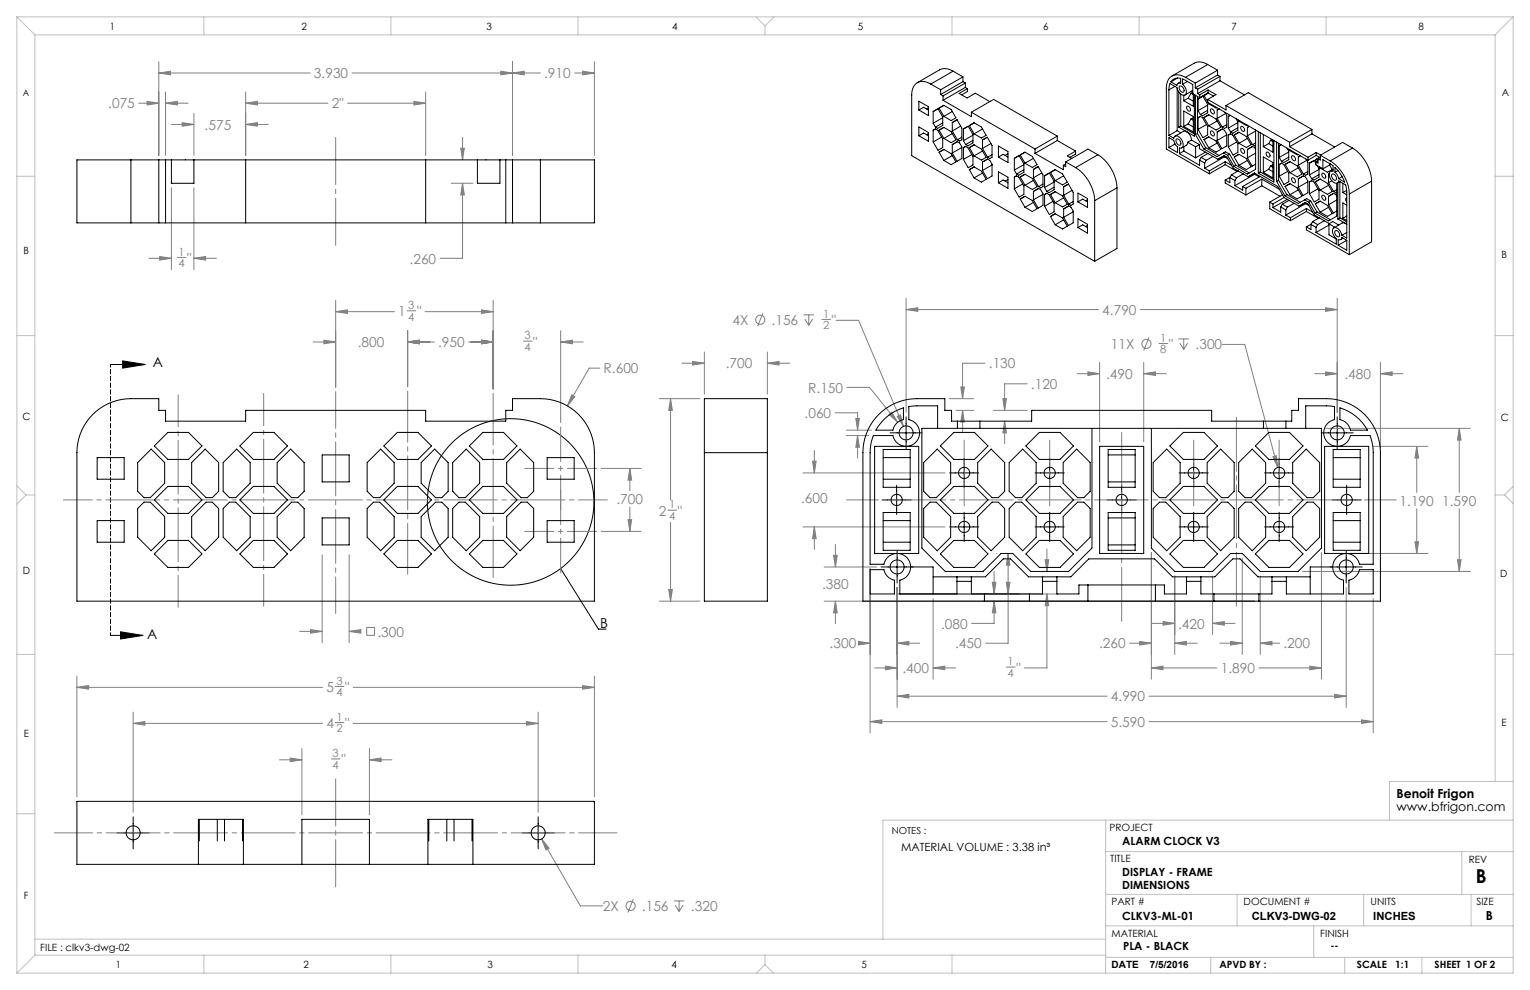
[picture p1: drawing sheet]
<svg xmlns="http://www.w3.org/2000/svg" width="432mm" height="279mm" viewBox="0 0 432 279" stroke-linecap="round" stroke-linejoin="round" font-family="sans-serif">
<g fill="none" stroke="#808080" stroke-width=".28">
<path d="M44.8 17.4v26.4M144.6 17.4v26.4M167.8 17.4v26.4M39.1 29.1h5.7M41.5 28.6l3.3 .5-3.3 .5zM44.8 20.6l3.3-.5v1zM44.8 20.6h42.7M46.7 29.1l3.3-.5v1zM46.7 29.1h6.4M46.7 25.9v17.9M48.4 35.1h6.3M51.4 34.6l3.3 .5-3.3 .5z"/>
<path d="M54.7 31.9v11.9M69.3 29.1l3.3-.5v1zM69.3 35.1l3.3-.5v1zM69.3 25.9v17.9M69.3 29.1h23.3M69.3 35.1h6.4M98.1 29.1h22M99.4 20.6h53.1M116.8 28.6l3.3 .5-3.3 .5zM120.1 25.9v17.9M130.5 38.8v6.3M141.3 20.1l3.3 .5-3.3 .5z"/>
<path d="M144.6 20.6l3.3-.5v1zM162.2 20.6h5.6M164.5 20.1l3.3 .5-3.3 .5zM48.4 53v23.1M54.7 53v23.1M127.4 51.7h6.1M130 41.8h1l-.5 3.3zM130.5 51.7l.5 3.3h-1zM130.5 51.7v21.2h-6.3M42 72.9h6.4M45.1 72.4l3.3 .5-3.3 .5zM50 72.7h2.5"/>
<path d="M54.7 72.9l3.3-.5v1zM54.7 72.9h6.4M88.4 96.5h6.3M91.4 96l3.3 .5-3.3 .5zM94.7 88l3.3-.5v1zM94.7 84.8v24.5M94.7 88h16.6M114.9 87.7h2.5M115.1 96.5l3.3-.5v1zM115.1 96.5h7.5M115.1 93.3v15.8M120 88h19.2"/>
<path d="M132.2 96.5h7M135.9 87.5l3.3 .5-3.3 .5zM135.9 96l3.3 .5-3.3 .5zM139.2 84.8v25M147.7 96.3h2.5M158.2 96.5l3.3-.5v1zM158.2 93.3v25.9M158.2 96.5h6.4M198.8 99.3v11.9M215.3 88.4l-1.5 3.7M216.6 99.3v11.9M226.8 88.9h2.9"/>
<path d="M227.1 90l1.2 1.8M228.3 88.9v2.9M229.4 90l-1.1 1.8M231.9 90.2h2.5M236 90.4h6.3l12.7 29.9M255.7 87.4l3.3-.5v1zM255.7 84.2v32.2M255.7 87.4h54.3M321.8 87.4h55.6M324.3 95.2l-1.5 3.7M327.1 97h2.5M332.6 95.7h2.9"/>
<path d="M333 96.8l1.1 1.8M334.1 95.7v2.9M335.2 96.8l-1.1 1.8M344.9 97.2h6.4l9.3 34.7M374.1 86.9l3.3 .5-3.3 .5zM377.4 84.2v32.2M161.3 111.4l.9 .5-2.1 2.7zM169.3 103.9h-3l-6.2 10.7M186.1 112.5h11.4M189.2 112.5l.6 3.3h-1.1zM189.2 112.5v28.5M192.4 102.5h6.4"/>
<path d="M195.5 102l3.3 .5-3.3 .5zM216.6 102.5l3.3-.5v1zM216.6 102.5h6.3M235.7 116.5h6.3v4.9M239 109.3h6.4l7.9 9.9M241.5 118.1h1l-.5 3.3zM250.9 116.9l.8-.6 1.6 2.9zM253.2 117.5l.9-.4 .9 3.2zM267.9 112.5h6.9M269.8 115.8h5M271.2 109.2h1l-.5 3.3zM271.7 115.8l.5 3.3h-1z"/>
<path d="M271.7 115.8v6.4M278 102.5h-6.3v10M280.4 115.8h9.5M283 112.5h1l-.5 3.3zM283.5 118.9l.5 3.3h-1zM283.5 118.9v6.3M289.9 108.3h-6.4v7.5M304 105.5h6.3M307 104.9l3.3 .6-3.3 .5zM310.3 102.3v22.4M322.8 105.5l3.3-.6v1.1zM322.8 102.3v22.4"/>
<path d="M322.8 105.5h6.3M371 105.5h6.4M374.1 104.9l3.3 .6-3.3 .5zM389.6 105.5l3.3-.6v1.1zM389.6 105.5h6.3M389.6 102.3v24.2M169.7 132.2h11.2M177.8 132.2l.5 3.3h-1.1zM177.8 132.2v6.3M226.7 133.5h40M229.3 130.2h1l-.5 3.3zM229.8 127.1v6.4"/>
<path d="M238.9 121.4h7M238.9 122.9h6.3M242 122.9l.5 3.3h-1zM242 122.9v6.4M359.3 128.9l.9-.3 .4 3.3zM374.2 120.9h40.8M387.6 126h15.4M399.8 126l.5 3.3h-1zM399.8 126v13M411.8 120.9l.5 3.3h-1zM411.8 120.9v18.1M90.9 156.6v24.8"/>
<path d="M98.5 156.6v24.8M169.7 150h11.2M177.2 146.7h1.1l-.5 3.3zM177.8 143.1v6.9M188.5 144h2.4M189.2 147.4v22.3M226.7 148.7h40M229.8 148.7l.5 3.3h-1zM229.8 148.7v6.4M235.3 156.7h1l-.5 3.3zM235.8 153.7v6.3M281.3 156.2h.1"/>
<path d="M284.5 156.2l.5 3.3h-1zM284.5 156.2v25.3h-6.3M295 158h1l-.5 3.3zM295.5 154.9v6.4M324.9 155.9v35.8M350.6 157.5v27.2M372.9 155.9v35.8M381.2 156.2h21.8M399.3 152.9h1l-.5 3.3zM399.8 143.6v12.6M411.3 158h1l-.5 3.3zM411.8 143.6v17.7"/>
<path d="M84.6 178.2h6.3M87.6 177.7l3.3 .5-3.3 .5zM98.5 178.2l3.3-.5v1zM98.5 178.2h2.8M103.5 177.1h2.2v2.2h-2.2zM186.1 169.7h11.4M188.7 166.4h1.1l-.6 3.3zM232.6 169.7h121.4M232.6 160h14.8M235.8 169.7l.5 3.3h-1zM235.8 169.7v6.3M245.6 160.5v46.3"/>
<path d="M253.2 165.8v33.9M253.7 167.6h44.9M263.3 168.9v22.8M280.1 164.3h1l-.5 3.3zM280.6 169.7l.5 3.3h-1zM280.6 169.7v6.2h-6.4M280.6 161.3v6.3M284 164.3h1l-.5 3.3zM295.5 167.6l.5 3.3h-1zM295.5 167.6v20.9h-6.4M325.2 175.9h6.3M328.2 175.4l3.3 .5-3.3 .5z"/>
<path d="M331.5 162.6v22.1M342.2 175.9l3.3-.5v1zM342.2 162.6v16.5M342.2 175.9h6.4M355.7 162.6v22.1M367.6 161.3h47.4M379.9 165.8v33.9M387.6 168.9v37.9M21.7 194l3.3-.5v1zM21.7 190.8v34.1M21.7 194h69.3M94.6 193.7h2.5"/>
<path d="M99.7 194h68.1M164.5 193.5l3.3 .5-3.3 .5zM167.8 190.8v34.1M242.3 181l3.3 .5-3.3 .5zM242.7 181.5h2.9M246.8 188.5h6.4M249.9 188l3.3 .5-3.3 .5zM253.2 196.5l3.3-.5v1zM253.2 181.5l3.3-.5v1zM253.2 181.5h6.3M253.2 196.5h59.3M263.3 188.5l3.3-.5v1z"/>
<path d="M263.3 188.5h6.4M284 188.3h2.5M318.8 181.5h6.1M321.6 181l3.3 .5-3.3 .5zM324.3 196.5h55.6M324.9 188.5l3.3-.5v1zM324.9 188.5h18.6M331.5 181.5l3.3-.5v1zM331.5 181.5h6.4M344.2 181.5h6.4M347.3 181l3.3 .5-3.3 .5zM355.3 188.5h17.6"/>
<path d="M355.7 181.5l3.3-.5v1zM355.7 181.5h5.5M369.6 188l3.3 .5-3.3 .5zM376.6 196l3.3 .5-3.3 .5zM37.6 204.2l3.3-.5v1zM37.6 201v28.3M37.6 204.2h53.4M78.9 214.4h6.3M81.9 213.9l3.3 .5-3.3 .5zM85.2 211.3v18.7M93.5 214.2h2.5M94.6 203.9h2.5"/>
<path d="M99.7 204.2h52.2M104.3 214.4l3.3-.5v1zM104.3 211.3v18.7M104.3 214.4h6.3M148.6 203.7l3.3 .5-3.3 .5zM151.9 201v28.3M245.6 203.7l3.3-.5v1zM245.6 203.7h66.9M324.3 203.7h63.3M384.3 203.2l3.3 .5-3.3 .5zM152.9 236.8l2.1 2.6-.9 .5zM152.9 236.8l10.9 18.9h6.3"/>
<path d="M178.7 253.8l-1.5 3.7M190.2 254.3h2.9M190.5 255.5l1.2 1.7M191.7 254.3v2.9M192.8 255.5l-1.1 1.7"/>
<circle cx="214.6" cy="90.2" r="1.29"/>
<circle cx="323.5" cy="97" r="1.29"/>
<circle cx="178" cy="255.7" r="1.29"/>
</g>
<g fill="none" stroke="#000" stroke-width=".28">
<path d="M31.2 102.9h9.8M34.6 101.9l6.4 1-6.4 1zM255.7 117.6v9.1M377.4 117.6v9.1M251.2 122.2h9.1M253.1 137v8.2M268 133.5h8.2M272.1 129.3v8.3M292.1 133.5h8.3M296.2 129.3v8.3M316.6 137v8.2M332.8 133.5h8.2"/>
<path d="M336.9 129.3v8.3M356.9 133.5h8.2M361 129.3v8.3M372.9 122.2h9M380.1 137v8.2M248.9 141.1h8.3M253.2 155.5v9M268 148.7h8.2M272.1 144.6v8.2M292.1 148.7h8.3M296.2 144.6v8.2M312.4 141.1h8.3"/>
<path d="M332.8 148.7h8.2M336.9 144.6v8.2M356.9 148.7h8.2M361 144.6v8.2M375.9 141.1h8.3M379.9 155.5v9M31.2 179.3h9.2M34 178.3l6.4 1-6.4 1zM158.2 160.5l10.7 17.1h2.2M248.7 160h9M375.4 160h9.1M33.1 235.1h9"/>
<path d="M37.6 230.5v9.1M147.4 235.1h9M151.9 230.5v9.1"/>
<circle cx="144.1" cy="141.7" r="23.5"/>
</g>
<path d="M31.2 102.9v76.4" fill="none" stroke="#000" stroke-width=".28" stroke-dasharray="1.3 .6" stroke-dashoffset=".5"/>
<path d="M94.7 173.2v-62.7" fill="none" stroke="#808080" stroke-width=".28" stroke-dasharray="15.2 1.3 1.3 1.3" stroke-dashoffset="4.9"/>
<path d="M17.9 141.1h153.5" fill="none" stroke="#808080" stroke-width=".28" stroke-dasharray="15.2 1.3 1.3 1.3" stroke-dashoffset="7.1"/>
<path d="M139.2 163v-52" fill="none" stroke="#808080" stroke-width=".28" stroke-dasharray="15.2 1.3 1.3 1.3" stroke-dashoffset=".7"/>
<path d="M115.1 110.4v51.7" fill="none" stroke="#808080" stroke-width=".28" stroke-dasharray="15.2 1.3 1.3 1.3" stroke-dashoffset=".8"/>
<path d="M74.4 111v60.1" fill="none" stroke="#808080" stroke-width=".28" stroke-dasharray="15.2 1.3 1.3 1.3" stroke-dashoffset="6.1"/>
<path d="M50.3 171.4v-60" fill="none" stroke="#808080" stroke-width=".28" stroke-dasharray="15.2 1.3 1.3 1.3" stroke-dashoffset="6.2"/>
<path d="M158.2 138.3v23.4M158.2 143.9v-23.4" fill="none" stroke="#808080" stroke-width=".28" stroke-dasharray="15.2 1.3 1.3 1.3" stroke-dashoffset="5.5"/>
<path d="M168.4 132.2h-20.3M168.4 150h-20.3" fill="none" stroke="#808080" stroke-width=".28" stroke-dasharray="15.2 1.3 1.3 1.3" stroke-dashoffset="7"/>
<path d="M94.7 69.2v-30.4M94.7 219.8v30.5" fill="none" stroke="#808080" stroke-width=".28" stroke-dasharray="15.2 1.3 1.3 1.3" stroke-dashoffset="1.9"/>
<path d="M15.4 235.1h158.7" fill="none" stroke="#808080" stroke-width=".28" stroke-dasharray="15.2 1.3 1.3 1.3" stroke-dashoffset="4.4"/>
<path d="M348.9 117.2v54.5M316.6 121.4v54.6" fill="none" stroke="#808080" stroke-width=".28" stroke-dasharray="15.2 1.3 1.3 1.3" stroke-dashoffset="-.6"/>
<path d="M238.9 141.1h155.1" fill="none" stroke="#808080" stroke-width=".28" stroke-dasharray="15.2 1.3 1.3 1.3" stroke-dashoffset="6.3"/>
<path d="M336.9 124.2v18.5M361 124.2v18.5M272.1 142.7v-18.5M296.2 142.7v-18.5" fill="none" stroke="#808080" stroke-width=".28" stroke-dasharray="15.2 1.3 1.3 1.3" stroke-dashoffset="7.9"/>
<g fill="none" stroke="#c0c0c0" stroke-width=".28">
<path d="M4.8 4.8l5 5M4.8 4.8h422.2M4.8 4.8v269.8M9.8 9.8h412.2M9.8 9.8v259.8M57.5 4.8v5M110.3 4.8v5M163.1 4.8v5M213.4 4.8l2.5 2.5M215.9 7.3v2.5M218.4 4.8l-2.5 2.5M268.7 4.8v5"/>
<path d="M321.5 4.8v5M374.3 4.8v5M422 9.8v210.7M427 4.8l-5 5M427 4.8v269.8h-422.2M4.8 49.7h5M422 49.7h5M4.8 94.7h5M422 94.7h5M4.8 137.1l2.5 2.6M7.3 139.7l-2.5 2.6M7.3 139.7h2.5"/>
<path d="M422 139.7h2.6M424.6 139.7l2.4 2.4M427 137.3l-2.4 2.4M4.8 184.7h5M422 184.7h5M4.8 229.7h5M312 231.5v43.1M427 231.5h-177.8v33.6M427 220.5h-34.8v11M312 240.3h115M312 252.4h115M349.1 252.4v8.9"/>
<path d="M384.9 252.4v8.9M412.6 240.3v12.1M415.2 252.4v8.9M9.8 265.1h302.2M9.8 269.6l-5 5M9.8 269.6h302.2M57.5 269.6v5M110.3 269.6v5M163.1 269.6v5M215.9 272.2l-2.4 2.4M215.9 272.2l2.4 2.4M215.9 269.6v2.6"/>
<path d="M268.7 269.6v5M312 270.2h115M312 261.3h115M341.7 270.2v4.4M370.8 261.3v8.9M379.5 270.2v4.4M401.3 270.2v4.4"/>
</g>
<path d="M34.6 101.9l6.4 1-6.4 1zM34 178.3l6.4 1-6.4 1z" fill="#000"/>
<path d="M161.3 111.4l-1.2 3.2 2.1-2.7zM94.7 88l3.3-.5v1zM135.9 87.5l3.3 .5-3.3 .5zM158.2 96.5l3.3-.5v1zM135.9 96l3.3 .5-3.3 .5zM98.5 178.2l3.3-.5v1zM87.6 177.7l3.3 .5-3.3 .5zM115.1 96.5l3.3-.5v1zM135.9 96l3.3 .5-3.3 .5zM115.1 96.5l3.3-.5v1zM91.4 96l3.3 .5-3.3 .5zM177.8 132.2l.5 3.3h-1.1zM177.2 146.7h1.1l-.5 3.3zM195.5 102l3.3 .5-3.3 .5zM216.6 102.5l3.3-.5v1zM189.2 112.5l.6 3.3h-1.1zM188.7 166.4h1.1l-.6 3.3zM69.3 29.1l3.3-.5v1zM116.8 28.6l3.3 .5-3.3 .5zM44.8 20.6l3.3-.5v1zM141.3 20.1l3.3 .5-3.3 .5zM46.7 29.1l3.3-.5v1zM41.5 28.6l3.3 .5-3.3 .5zM54.7 72.9l3.3-.5v1zM45.1 72.4l3.3 .5-3.3 .5zM130 41.8h1l-.5 3.3zM130.5 51.7l.5 3.3h-1zM69.3 35.1l3.3-.5v1zM51.4 34.6l3.3 .5-3.3 .5zM144.6 20.6l3.3-.5v1zM164.5 20.1l3.3 .5-3.3 .5zM21.7 194l3.3-.5v1zM164.5 193.5l3.3 .5-3.3 .5zM104.3 214.4l3.3-.5v1zM81.9 213.9l3.3 .5-3.3 .5zM37.6 204.2l3.3-.5v1zM148.6 203.7l3.3 .5-3.3 .5zM152.9 236.8l1.2 3.1 .9-.5zM324.9 188.5l3.3-.5v1zM369.6 188l3.3 .5-3.3 .5zM374.1 86.9l3.3 .5-3.3 .5zM255.7 87.4l3.3-.5v1zM235.3 156.7h1l-.5 3.3zM235.8 169.7l.5 3.3h-1zM253.2 117.5l1.8 2.8-.9-3.2zM331.5 181.5l3.3-.5v1zM321.6 181l3.3 .5-3.3 .5zM328.2 175.4l3.3 .5-3.3 .5zM342.2 175.9l3.3-.5v1zM399.8 126l.5 3.3h-1zM399.3 152.9h1l-.5 3.3zM253.2 196.5l3.3-.5v1zM376.6 196l3.3 .5-3.3 .5zM411.8 120.9l.5 3.3h-1zM411.3 158h1l-.5 3.3zM355.7 181.5l3.3-.5v1zM347.3 181l3.3 .5-3.3 .5zM284.5 156.2l.5 3.3h-1zM284 164.3h1l-.5 3.3zM295 158h1l-.5 3.3zM295.5 167.6l.5 3.3h-1zM359.3 128.9l1.3 3-.4-3.3zM322.8 105.5l3.3-.6v1.1zM307 104.9l3.3 .6-3.3 .5zM253.2 181.5l3.3-.5v1zM242.3 181l3.3 .5-3.3 .5zM389.6 105.5l3.3-.6v1.1zM374.1 104.9l3.3 .6-3.3 .5zM280.1 164.3h1l-.5 3.3zM280.6 169.7l.5 3.3h-1zM263.3 188.5l3.3-.5v1zM249.9 188l3.3 .5-3.3 .5zM229.3 130.2h1l-.5 3.3zM229.8 148.7l.5 3.3h-1zM245.6 203.7l3.3-.5v1zM384.3 203.2l3.3 .5-3.3 .5zM250.9 116.9l2.4 2.3-1.6-2.9zM241.5 118.1h1l-.5 3.3zM242 122.9l.5 3.3h-1zM271.2 109.2h1l-.5 3.3zM271.7 115.8l.5 3.3h-1zM283.5 118.9l.5 3.3h-1zM283 112.5h1l-.5 3.3z" fill="#808080"/>
<g fill="none" stroke="#000" stroke-width=".28">
<path d="M340.8 18.2a3.9 3.9 0 0 0-3.8-.4l-6.3 3.7M340.8 18.2l2.8 1.6M340.8 18.2l-6.2 3.6M343.6 19.8l-6.3 3.6M343.6 19.8v1.4M259.3 28.6l2.7 1.5v2.5l-2.7-1.5zM259.3 35.8l2.7 1.6v2.5l-2.7-1.6zM259.3 31.1l1.4-.8 1.3 .8M259.3 38.3l1.4-.8 1.3 .8M262 30.4l-.5 .3M262 37.7l-.5 .3M262.7 23.7a3.3 3.3 0 0 0-3.8-.4 3.3 3.3 0 0 0-1.6 3.5v17.1l51.6 29.8"/>
<path d="M262.7 23.7l2.8 1.6M263.4 36.8l.6-.4 .6 .4 1.5 2.5v2.3l-1.4 .8-1.3-2.3zM263.4 34.8v-3.3l1.3-.8 1.4 2.3v2.4l-1.5 .8-.6-.3M263.4 34.8l.6 1.1M265 30.5l1.4-.8 2 1.2 1.4 2.4-1.4 .7-2-1.2zM265 36.7l1.4-.7 2 1.1 1.4 2.4-1.4 .8-2-1.2zM265.5 25.3v1.4M265.5 26.7l.6 .4M265.7 38.7l-2.3 1.4M266.1 33.2l-2.7 1.6M266.1 34.7l-2.1 1.2M266.1 28.3l8 4.6v-1.2"/>
<path d="M266.1 27.1v1.2M268.8 37v-2.4l1.3-.8 1.3 2.3v3.3l-.6 .4-.6-.3M268.8 37l1.4 2.5M268.8 31.5l-2.4 1.3M268.8 37.7l-2.4 1.4M269 20.1a3.9 3.9 0 0 0-3.8-.4l-6.3 3.6M269 20.1l2.8 1.6M269 20.1l-6.3 3.6M271.1 35.6l-2.3 1.4M271.4 38.7l-1.2 .8M271.8 21.7l-6.3 3.6M271.8 21.7v1.3"/>
<path d="M271.8 23l-6.3 3.7M271.8 23l.6 .4M271.9 39.7v-3.3l1.3-.8 1.4 2.4v2.3l-1.4 .9-.7-.4M271.9 39.7l.6 1.1M272.4 24.7l.6 .3M272.4 24.7l-6.3 3.6M272.4 23.4l-6.3 3.7M272.4 23.4v1.3M273 25l-2.3 1.4 2.2 1.3 2.4-1.4 4.1 2.4M273 25v.8l-1.6 1M273.6 35.4l1.3-.7 2.1 1.1 1.3 2.4-1.3 .8-2.1-1.2zM274.1 31.7l18 10.3"/>
<path d="M274.1 31.7l6.3-3.7 18 10.4M274.6 38.2l-2.7 1.5M274.6 39.6l-2.1 1.2M277.3 36.4l-2.4 1.4M298.4 39.7l-6.3 3.6M298.4 39.7l5.2 2.9M298.4 38.4l-6.3 3.6M298.4 38.4v1.3M329.9 38.2l1.4 .8a.95 .95 0 0 1 .8-.7 .95 .95 0 0 1 .9 .6 1.98 1.98 0 0 1 .5 2.9h-.6v1.6M329.9 38.8l1.4 .8 .3 1 .7 .9v1.5l-2.4-1.4zM329.9 25.4v12.8M330.7 22.8l1.3-.7h1.2v1.4a.74 .74 0 0 0-1 .6l-1.7-1z"/>
<path d="M331.6 24.4l-1.7 1M331.6 38.4l2.4-1.3a2.25 2.25 0 0 1 2.3 2.4M332.1 39.2a1.07 1.07 0 0 1 1 .6 1.07 1.07 0 0 1-.1 1.2 1.21 1.21 0 0 1-.9-1.8zM332.2 36.9l-2.3 1.3M332.2 36.9l1.1 .6M332.2 25v11.9M332.3 22l-1.8 1.1M332.7 25.9v10M333 24.3a1.07 1.07 0 0 1 1 .6 1.07 1.07 0 0 1-.1 1.2 1.21 1.21 0 0 1-.9-1.8zM333.2 23.1l-.7 .4M333.2 35.6l3.9 2.2M333.2 26.5v9.1"/>
<path d="M333.2 35.6l-.5 .3M333.7 23.8v-1.5l2.9 1.6v2.5l2 1.2M333.7 23.8a2.28 2.28 0 0 1 .8 3 2.01 2.01 0 0 1-2.3-2.1l-2-1.1-.3 1.8M334.1 31.3l2.7 1.6v4.3l-2.7-1.5zM334.1 26.9v1.5M334.6 21.8a3.3 3.3 0 0 0-3.9-.3 3.3 3.3 0 0 0-1.5 3.4v17.2l12.1 7M334.6 21.8l2.7 1.6M334.9 30.1a.8 .8 0 0 1 .9 .3 .8 .8 0 0 1-.1 1 1.03 1.03 0 0 1-.8-1.3zM335.1 23l-1.4 .8M335.3 35l-1.2 .7M335.3 27.7l-1.2 .7M335.3 27.7l1.5 .9"/>
<path d="M335.3 35l1.5 .8M336.1 26.3l-.8 1.4M336.1 26.3l.7 .4M336.1 33.6l-.8 1.4M336.1 33.6l.7 .4M336.3 39.5l2.2 1.3M336.3 39.5l-1.1 .6M336.4 25.7l.2 .1M336.6 25.5l-2.2 1.3M336.6 26l-.5 .3M336.8 26.5v3.5l-2.7-1.6M336.8 33.2l-.7 .4"/>
<path d="M337.1 26.7v11.7l-4.4-2.5M337.3 24.8l.7 .4M337.3 23.4v1.4M337.4 26.9v11.1M337.4 38l2.3 4M337.9 37.7l2.4 4M337.9 27.2v10.5M337.9 37.7l-.5 .3M338 26.4l.6 .4M338 25.2v1.2M338.1 31.2v-3.3l1.4-.8 1.3 2.4v2.4l-1.4 .8-.6-.4M338.1 33.2l.7-.4 .6 .4 1.4 2.5v2.4l-1.3 .8-1.4-2.4z"/>
<path d="M338.1 31.2l.7 1.1M338.6 26.8v.8M339.8 33.2l1.3-.8 2.1 1.2 1.3 2.3-1.3 .8-2.1-1.2zM339.8 39.4l1.3-.8 2.1 1.2 1.3 2.3-1.3 .8-2.1-1.2zM340.5 35.1l-2.4 1.4M340.8 29.7l-2.7 1.5M340.8 31.1l-2 1.2M340.8 28.1v.8l28.3 16.3M340.8 28.1l5.2 2.9v-1.2M340.9 25.4l-2.3 1.4M340.9 25.4l2.3 1.3-2.4 1.4M340.9 26.2l1.6 .9"/>
<path d="M340.9 25.4v.8M340.9 26.2l-2.3 1.4M340.9 28.9l.2 .4M341 26.3l-1.2 .7 1 1.8M341.1 29.3l2.1 1.2 .2-.1M341.3 29.2l-.2 .1M341.7 37.1a.8 .8 0 0 1 .9 .3 .8 .8 0 0 1-.2 1 1.03 1.03 0 0 1-.7-1.3zM341.7 30.8a.8 .8 0 0 1 .9 .4 .8 .8 0 0 1-.2 1 1.03 1.03 0 0 1-.7-1.4zM343.5 37.3l1.5-.9 .6 .4 .6 1.1v3.3l-1.3 .8-1.4-2.4zM343.5 33.4l1.5 2.5M343.5 34.1l-2.4 1.4M343.6 21.2l.7 .4"/>
<path d="M343.6 21.2l-6.3 3.6M344 30.7l-.5 .3v2.4M344.3 22.8l6.9 4M344.3 22.8l-6.3 3.6M344.3 21.6l-6.3 3.6M344.3 21.6v1.2M345.7 31.7l.5 .9v3.3l-.6 .4-.6-.4M345.9 32l-2.4 1.4M346 29.8l18 10.4M346 29.8l6.3-3.6 18 10.3M346.2 35.2l-1.2 .7M346.2 38.1l-2.7 1.5"/>
<path d="M346.7 38.1l.6-.3 .6 .3 1.5 2.5v2.4l-1.4 .8-1.3-2.4zM346.7 36.2l.6 1.1M347.2 32.5l-.5 .3v3.4M348.3 38.1l1.4-.8 2 1.2 1.4 2.3-1.4 .8-2-1.2zM348.8 33.5l.6 .9v2.4l-1.5 .8-.6-.3M349.4 34.6l-2.7 1.6M349.4 36.1l-2.1 1.2M349.5 33.9l.2 .3M349.7 34.2l2 1.2 .2-.1M349.9 34.1l-.2 .1M350.2 35.8a.8 .8 0 0 1 .9 .3 .8 .8 0 0 1-.1 1 1.04 1.04 0 0 1-.8-1.3zM352 38.3l1.5 2.5"/>
<path d="M352 39.1l-2.3 1.3M352.6 35.7l-.6 .3v2.3M354.2 36.6l.2 .2M354.4 36.7v11.1l-2.4 1.3-3.7-2.1M354.4 37l-2.4 1.3M355.1 37.1v11.7M355.7 37.5v11M356.5 37.9v3.5M358.6 39.6l-.6 .9M358.6 39.6l.6 .4M359 39.4l-.4 .2M359.2 39.5v3.4l-2.7-1.5"/>
<path d="M359.5 39.7v11.7l-4.4-2.6M370.3 37.8l-6.3 3.6M370.3 37.8l6.4 3.7M370.3 36.5l-6.3 3.7M370.3 36.5v1.3M36.9 45.1h-15.2v17.8h15.2M36.9 45.1v17.8M36.9 45.1h115.6M44.8 45.1v17.8M46.7 45.1v17.8M48.4 45.1v6.6h6.3v-6.6M69.3 45.1v17.8"/>
<path d="M120.1 45.1v17.8M134.7 45.1v6.6h6.4v-6.6M142.7 45.1v17.8M144.6 45.1v17.8M152.5 45.1h15.3v17.8h-15.3M152.5 45.1v17.8M265 43l1.4-.8 2 1.2 1.4 2.3-1.4 .8-2-1.2zM268.8 40.8l1.4-.8 .6 .3 .6 1.1v3.3l-1.3 .8-1.3-2.3zM268.8 43.9l-2.4 1.4M271.4 41.6l-2.6 1.6M271.9 41.7l.6-.4 .7 .4 1.4 2.5v2.4l-1.4 .7-1.3-2.3zM273.6 41.7l1.3-.8 2.1 1.2 1.3 2.3-1.3 .8-2.1-1.2z"/>
<path d="M273.6 47.9l1.3-.8 2.1 1.2 1.3 2.3-1.3 .8-2.1-1.2zM274.3 43.6l-2.4 1.4M277.3 45.7l1.4-.8 .6 .4 .7 1.1v3.3l-1.4 .7-1.3-2.3zM277.3 41.9v-2.4l1.3-.8 1.4 2.4v3.3l-.7 .3-.6-.3M277.3 41.9l1.4 2.5M277.3 42.6l-2.4 1.4M277.3 48.8l-2.4 1.4M279.7 40.5l-2.4 1.4M280 43.7l-1.3 .7M280 46.6l-2.7 1.5M281.8 41.2l2.7 1.6v3.1l-2.7-1.6zM281.8 48.5l2.7 1.5v3.1l-2.7-1.5z"/>
<path d="M281.8 44.3l1.3-.8 1.4 .8M281.8 51.6l1.3-.8 1.4 .8M284.5 43.4l-.8 .5M284.5 50.7l-.8 .4M286.3 50l.6-.4 .6 .4 1.5 2.5v2.3l-1.4 .8-1.3-2.3zM286.3 48v-3.3l1.3-.8 1.4 2.3v2.4l-1.5 .9-.6-.4M286.3 48l.6 1.1M287.9 56.2l1.4-.8 2 1.2 1.4 2.3-1.4 .8-2-1.2zM287.9 50l1.4-.8 2 1.2 1.4 2.3-1.4 .8-2-1.2zM287.9 43.7l1.4-.7 2 1.1 1.4 2.4-1.4 .8-2-1.2zM288.6 51.9l-2.3 1.4M289 46.4l-2.7 1.6"/>
<path d="M289 47.9l-2.1 1.2M291.7 54l1.4-.8 .6 .4 .6 1.1v3.3l-1.3 .7-1.3-2.3zM291.7 50.2v-2.4l1.3-.8 1.3 2.4v3.3l-.6 .3-.6-.3M291.7 50.2l1.4 2.5M291.7 44.7l-2.4 1.4M291.7 50.9l-2.4 1.4M291.7 57.1l-2.4 1.4M292.1 43.3l8 4.6v-1.2M292.1 42v1.3M294 48.8l-2.3 1.4M294.3 52l-1.2 .7M294.3 54.8l-2.6 1.6"/>
<path d="M294.8 54.9l.6-.4 .7 .4 1.4 2.5v2.4l-1.4 .8-1.3-2.4zM294.8 52.9v-3.3l1.3-.8 1.4 2.4v2.4l-1.4 .8-.7-.4M294.8 52.9l.6 1.1M296.5 48.7l1.3-.8 2.1 1.2 1.3 2.3-1.3 .8-2.1-1.2zM296.5 54.9l1.3-.8 2.1 1.2 1.3 2.3-1.3 .8-2.1-1.2zM297.2 56.8l-2.4 1.4M297.5 51.4l-2.7 1.5M297.5 52.8l-2.1 1.2M300.2 59l1.4-.9 .6 .4 .7 1.1v3.3l-1.4 .8-1.3-2.4zM300.2 55.1v-2.4l1.3-.7 1.4 2.3v3.3l-.7 .4-.6-.4M300.2 55.1l1.4 2.5M300.2 49.6l-2.4 1.4"/>
<path d="M300.2 55.8l-2.4 1.4M300.8 45.7v1.3l-.7-.3M300.8 45.7l2.8 1.6M300.8 46.3l-.7 .4M302.6 53.7l-2.4 1.4M302.9 56.9l-1.3 .7M302.9 59.8l-2.7 1.5M303.6 47.3a11.9 11.9 0 0 1 5.3 9.3M303.6 42.6l-2.4 1.4 1.3 .7M303.6 42.6v.9l-1.7 .9M304.2 54.5l2.7 1.5v2.5l-2.7-1.5zM304.2 57l1.4-.8 1.3 .8"/>
<path d="M306.9 56.4l-.5 .3M308.9 56.6v17.1M309.8 43.7a11.9 11.9 0 0 1 5.4 9.3M309.8 43.7l-6.2 3.6M309.8 43.7l-2.7-1.6-6.3 3.6M315.2 53l-6.3 3.6M315.2 53v17.1l-6.3 3.6M331.6 40.6l-1.7 1M332.9 43.4l5.7 3.2v-1.4M334.1 42.6l3.3 1.9M334.1 41.4v1.2M334.1 42.6l-1.2 .8"/>
<path d="M335.2 40.1l-.3 .8-1.4 .8M335.2 40.1l2.2 1.3M337.4 41.4v3.1M338.5 40.8v1.2l5.2 3 1.8-1.1 .7 .4 1.8 3.1 4.2 2.5 1.8-1.1 6.6 3.8 1.8 3.1M338.5 40.8l-1.1 .6M338.6 45.2l1.4 .8M339 44.4l1.4 .8M339 44.4l-.4 .8M339.7 42l3.8 2.2 1.8-1M340 47.5l1.3 .7M340 46v1.5M340.2 42.9l-2.8 1.6"/>
<path d="M340.3 41.7l3.8 2.2M340.3 41.7l-.6 .3M340.4 45.2l-.4 .8M340.9 43.3l-1.9 1.1M341.3 48.2v.9M342.3 44.2l-1.9 1M343.5 40.4l-2.4 1.3M345.3 43.2l1.2 .6M345.3 43.2l.5-.4 1.2 .7M345.6 44.3l.9 .5M345.6 44.3l-5.6 3.2M345.6 43.9v.4"/>
<path d="M345.8 45.6l1.8 1.1M345.8 50.8v.8l5.8 3.4M345.8 46.5l3.3 1.9M345.8 45.6v.9M345.8 45.6l-4.5 2.6M345.8 46.5l-4.5 2.6M346.5 43.8l1.8 3.2M347 43.5l1.8 3.1M347 43.5l-.5 .3M347.1 50.1v1.5l-1.3-.8M347.1 50.1l1.4 .8M347.1 50l-1.3 .8"/>
<path d="M347.5 49.3l1.5 .9M347.5 49.3l-.4 .8M348.3 44.3l1.4-.8 2 1.2 1.4 2.4-1.4 .7-2-1.1zM348.5 52.4l2.2 1.3v-1.1M348.5 50.9v1.5M348.8 46.6l3.8 2.2M348.8 46.6l-.5 .4M349 50.2l-.5 .7M349 40.1l-2.3 1.3M349.4 48.3l-1.9 1M350.2 42a.8 .8 0 0 1 .9 .4 .8 .8 0 0 1-.1 .9 1.04 1.04 0 0 1-.8-1.3zM350.7 52.6l.9 .6"/>
<path d="M350.9 49.1l-1.9 1.1M351.6 53.2v1.8M352 44.6l1.4 2.3 1-.6M352 45.3l-2.3 1.4M353.5 40.8l.6 .4 .3-.2M354.1 49.2l1.3 .7M354.1 48.9v.3M354.1 49.2l-5.6 3.2M354.4 42.1l-.3-.4-.6-.4-1.5 .9v2.4M354.4 40.3l-.9 .5M354.4 43.2l-2.4 1.4M355.7 49.8l-5 2.8"/>
<path d="M355.7 48.5l3.8 2.2M355.7 48.5l-.6 .3M356.1 52.4l5.1 3M356.1 50.6l5 2.8M356.1 50.6l-4.5 2.6M356.1 50.6v1.8M356.1 52.4l-4.5 2.6M356.5 44.3l2.7 1.6v4.3l-2.7-1.5zM357.4 43a.8 .8 0 0 1 .9 .4 .8 .8 0 0 1-.1 .9 1.03 1.03 0 0 1-.8-1.3zM358 40.5l-1.5 .9M358 40.5l1.2 .7M358 47.8l-1.5 .9"/>
<path d="M358 47.8l1.2 .7M358.4 57v1.9l5.8 3.4M358.4 57l.9 .6M358.6 46.9l-.6 .9M358.6 46.9l.6 .3M359.2 46.5l-.6 .4M359.3 57.6v1M360.3 40.1v11.1M360.3 51.2l2.3 4.1M360.8 50.9l2.4 4M360.8 40.4v10.5M360.8 50.9l-.5 .3"/>
<path d="M361 46.4l.7-.3 .6 .3 1.4 2.5v2.4l-1.3 .8-1.4-2.4zM361 44.4l.7 1.1M361.5 58.4v1.5l-2.2-1.3M361.5 58.4l1.4 .8M361.5 40.8l-.5 .3v3.3M361.9 57.6l1.4 .9M361.9 57.6l-.4 .8M361.9 55l-3.5 2M362.4 55.7l-3.1 1.9M362.4 55.7l4.2 2.5 1.8-1.1M362.6 55.3l3.8 2.1 2.3-1.3 1.2 .6M362.7 46.4l1.3-.8 2.1 1.2 1.3 2.3-1.3 .8-2.1-1.2z"/>
<path d="M362.7 52.6l1.3-.8 2.1 1.2 1.3 2.4-1.3 .7-2.1-1.1zM362.9 59.2v1.5M363.2 54.9l3.8 2.2M363.2 54.9l-.6 .4M363.2 41.8l.5 .9v2.4l-1.4 .8-.6-.4M363.3 56.3l-4 2.3M363.3 58.5l-.4 .7M363.4 48.4l-2.4 1.3M363.7 42.9l-2.7 1.5M363.7 44.4l-2 1.1M363.8 56.5l-1.9 1.1M363.8 42.2l.2 .3"/>
<path d="M364 41.4l5.1 3M364 40.2v1.2M364 42.5l2.1 1.2 .2-.1M364.2 42.4l-.2 .1M364.6 50.3a.8 .8 0 0 1 .9 .4 .8 .8 0 0 1-.2 .9 1.04 1.04 0 0 1-.7-1.3zM364.6 44.1a.8 .8 0 0 1 .9 .3 .8 .8 0 0 1-.2 1 1.03 1.03 0 0 1-.7-1.3zM365.2 57.4l-1.9 1.1M366.4 50.5l1.5-.9 .6 .4 .6 1.1v3.3l-1.3 .8-1.4-2.4zM366.4 46.6l1.5 2.5M366.4 47.4l-2.4 1.3M366.4 53.6l-2.4 1.4M366.9 43.9l-.5 .3v2.4"/>
<path d="M368.2 56.4l1.2 .7M368.4 57.1l.7 .5 1.8 3.1 4.2 2.4M368.5 57.5l-5.6 3.2M368.5 57.5l.9 .5M368.5 57.2v.3M368.6 44.9l.5 .9v3.3l-.6 .4-.6-.4M368.7 58.9v.8M368.7 58.9l1.8 1M368.7 58.9l-4.5 2.5M368.7 59.7l3.3 1.9M368.7 59.7l-4.5 2.6M368.8 45.3l-2.4 1.3"/>
<path d="M369.1 48.4l-1.2 .7M369.1 51.3l-2.7 1.5M369.1 44.4v.8M369.4 57.1l1.8 3.1M369.6 51.4l.6-.4 .6 .3 1.5 2.5v2.4l-1.4 .8-1.3-2.3zM369.6 49.4l.6 1.1M369.9 56.7l1.8 3.2M369.9 56.7l-.5 .4M371.2 51.3l1.4-.8 2 1.2 1.4 2.4-1.4 .7-2-1.1zM371.2 57.5l1.4-.7 2 1.2 1.4 2.3-1.4 .8-2-1.2zM371.4 45.7v.8l2 1.2M371.4 46.1l-.5-.8-1.3 .8v3.3"/>
<path d="M371.5 43l-2.4 1.4M371.5 43l1.2 .8M371.5 43v.9M371.5 43.9l-2.4 1.3M371.5 43.9l1 .6M371.7 59.9l3.8 2.1M371.7 59.9l-.5 .3M371.7 46.7l.6 .9v2.4l-1.5 .8-.6-.3M371.9 53.3l-2.3 1.4M372 44.8v1.2l-.6-.3M372 45.3l-.6 .4M372.3 47.8l-2.7 1.6"/>
<path d="M372.3 49.3l-2.1 1.2M372.4 47.1l.2 .3M372.4 44.4l-1.2 .7 .3 .5M372.6 43.8v1.4l-.6-.4M372.6 43.8l2.8 1.6M372.6 44.4l-.6 .4M372.8 47.3l-.2 .1M373.1 49a.8 .8 0 0 1 .9 .4 .8 .8 0 0 1-.1 .9 1.04 1.04 0 0 1-.8-1.3zM373.1 55.2a.8 .8 0 0 1 .9 .4 .8 .8 0 0 1-.1 .9 1.03 1.03 0 0 1-.8-1.3zM373.4 47.7v-2.6l2.8 1.7v1.5a.95 .95 0 0 0-1 .4 .95 .95 0 0 0 0 1.1 1.98 1.98 0 0 0 2.3 1.8l.3-.5 2 1.1 .3 1.6v13.4l-1.4-.8M374.9 57.8l1.4 2.3 1-.6M374.9 51.6l1.5 2.4"/>
<path d="M374.9 52.3l-2.3 1.4M374.9 58.5l-2.3 1.4M375.2 49.1l-.3 .1v2.4M375.2 46.6l.8 1.2-1.4 .8-2-1.2M375.4 45.4a11.9 11.9 0 0 1 5.4 9.4M375.6 46.4l-2.2 1.3M375.9 51l-1 .6M376 49.1a1.07 1.07 0 0 1 1 .6 1.07 1.07 0 0 1-.1 1.2 1.21 1.21 0 0 1-.9-1.8zM376.2 47.9l-.7 .4M376.4 54l.6 .4 .3-.1M376.8 48.6l.6 .8 .4 1M376.8 48.6v-1.3a11 11 0 0 1 2.7 4.1l-1.7-1"/>
<path d="M377.3 51.7v9.3l-2.4 1.4-3.7-2.2M377.3 55.4l-.3-.5-.6-.3-1.5 .8v2.4M377.3 53.5l-.9 .5M377.3 56.4l-2.4 1.4M377.4 51.6l.7-.4v10.3M377.6 51.6v10.2M377.6 48.1l-.8 .5M378.8 49.9l-1 .5M379 51.7v2.7M379 54.4l1.1 .6M380.1 53.7l-1.1 .7M380.1 55.9a.67 .67 0 0 0 0 1.1"/>
<path d="M380.1 57.9l-1.1-.6v4.3M380.8 54.8v17.1M381.7 41.8a11.9 11.9 0 0 1 5.4 9.3M381.7 41.8l-6.3 3.6M381.7 41.8l-2.8-1.6-6.3 3.6M387.1 51.1l-6.3 3.7M387.1 51.1v17.1l-6.3 3.7M36.9 62.9h115.6M296.5 61.1l1.3-.8 2.1 1.2 1.3 2.3-1.3 .8-2.1-1.2zM300.2 62.1l-2.4 1.3M304.2 61.7l2.7 1.6v2.5l-2.7-1.6zM304.2 64.2l1.4-.7 1.3 .7"/>
<path d="M306.9 63.6l-.5 .3M362.9 60.7l1.3 .7M364.2 61.4v.9M368.7 64v.9l12.1 7M370 63.3v1.5l-1.3-.8M370 63.3l1.4 .9M370 63.3l-1.3 .7M370.4 62.6l1.5 .8M370.4 62.6l-.4 .7M371.4 65.6l5.7 3.3v-1.6a2.28 2.28 0 0 1-.7-2.9 2.01 2.01 0 0 1 2.3 2M371.4 64.2v1.4M371.9 63.4l-.5 .8"/>
<path d="M372.3 61.5l-1.9 1.1M373.8 62.3l-1.9 1.1M375.1 63.2v3.1l2 1.2M375.1 63.2l1-.7 1.7 1M375.1 63.2l1.6 .9M375.1 63.5l-3.7 2.1M376.9 65.1a1.07 1.07 0 0 1 1 .6 1.07 1.07 0 0 1-.1 1.2 1.21 1.21 0 0 1-.9-1.8zM377.6 61.8l2.5 1.5-.6-.4h-.6l-2.5 1.4M377.7 67.6a.74 .74 0 0 0 1-.6l1.4 .8v2.8l-2.4-1.4zM378.1 61.5l2 1.1M378.1 61.5l-.5 .3M379 61.6l1.1 .6"/>
<path d="M379 67.2l-.7 .4M380 67.9h.1M380 67.8v.1M380 67.9l-2.3 1.3M380.1 65.6l-1.4 .8M380.1 61l-1.1 .6M26.2 117a15.2 15.2 0 0 1 10.7-4.5h7.9v3.3h1.9v3.1h22.6v-3.1h50.8v3.1h22.6v-3.1h1.9v-3.3h7.9a15.2 15.2 0 0 1 15.3 15.3v41.9h-146.1v-41.9a15.2 15.2 0 0 1 4.5-10.8zM248 117a15.2 15.2 0 0 1 10.8-4.5h7.8v3.3h2v3.1h22.6v-3.1h50.8v3.1h22.6v-3.1h1.9v-3.3h7.8a15.2 15.2 0 0 1 15.3 15.3v41.9h-146.1v-41.9a15.2 15.2 0 0 1 4.5-10.8zM249.5 118.3a13.2 13.2 0 0 1 5.5-3.2v3.3a3.8 3.8 0 0 0-3 3h-4.8zM270.2 118.9v2M276.6 118.9v2M356.6 118.9v2"/>
<path d="M362.9 118.9v2M378.2 115.1a13.2 13.2 0 0 1 7.7 6.3h-4.8a3.8 3.8 0 0 0-2.9-3zM27.4 129.1h7.6v6.1h-7.6zM42.7 126.7l3.8 3.9v5.8l-4.1 4.1h-1.8l-1.7-1.8v-8.1zM47.4 137.3h5.8l3.8 3.8-3.8 3.8h-5.8l-3.8-3.8zM47.4 122h5.8l3.8 3.8-3.8 3.9h-5.8l-3.8-3.9zM54.1 130.6l3.8-3.9 3.8 3.9v8.1l-1.8 1.8h-1.7l-4.1-4.1zM63 130.6l3.8-3.9 3.8 3.9v5.8l-4.1 4.1h-1.7l-1.8-1.8zM71.5 137.3h5.8l3.8 3.8-3.8 3.8h-5.8l-3.8-3.8zM71.5 122h5.8l3.8 3.8-3.8 3.9h-5.8l-3.8-3.9zM78.2 130.6l3.8-3.9 3.8 3.9v8.1l-1.8 1.8h-1.7l-4.1-4.1zM90.9 128.4h7.6v7.6h-7.6z"/>
<path d="M103.6 130.6l3.8-3.9 3.8 3.9v5.8l-4 4.1h-1.8l-1.8-1.8zM108.3 125.8l3.8-3.8h5.9l3.8 3.8-3.8 3.9h-5.9zM118.9 130.6l3.8-3.9 3.8 3.9v8.1l-1.8 1.8h-1.8l-4-4.1zM127.8 130.6l3.8-3.9 3.8 3.9v5.8l-4.1 4.1h-1.8l-1.7-1.8zM132.5 125.8l3.8-3.8h5.8l3.8 3.8-3.8 3.9h-5.8zM146.8 126.7l3.8 3.9v8.1l-1.8 1.8h-1.7l-4.1-4.1v-5.8zM154.4 129.1h7.6v6.1h-7.6zM198.8 127.8v-15.3h17.8v15.3M198.8 127.8v41.9h17.8v-41.9M198.8 127.8h17.8M246.8 126h12.5v30.2h-12.5zM249.2 129.1h7.7"/>
<path d="M249.2 135.2h7.7M249.2 126.9h7.7v10.6h-7.7zM260.7 130.6l3.8-3.9 3.8 3.9v5.8l-4.1 4.1h-1.7l-1.8-1.8zM264.6 120.9v-6.4h-6.1l-2 .2v3.7a3.8 3.8 0 0 1 1.9 6.5 3.8 3.8 0 0 1-6.4-2h-5.5a13.2 13.2 0 0 0-.9 4.9v31.4h3.9a3.8 3.8 0 0 1 6.4-1.9 3.8 3.8 0 0 1-2 6.4v3.9h16.2v-4.8M269.2 137.3h5.8l3.8 3.8-3.8 3.8h-5.8l-3.8-3.8zM269.2 122h5.8l3.8 3.8-3.8 3.9h-5.8l-3.8-3.9zM275.9 130.6l3.8-3.9 3.8 3.9v8.1l-1.8 1.8h-1.7l-4.1-4.1zM288.6 126.7l3.8 3.9v5.8l-4 4.1h-1.8l-1.8-1.8v-8.1zM289.5 125.8l3.8-3.8h5.9l3.8 3.8-3.8 3.9h-5.9zM300 130.6l3.9-3.9 3.8 3.9v8.1l-1.8 1.8h-1.8l-4.1-4.1zM308.2 120.9v33.8l-6.6 6.6h-10.7l-5.1-5.1h-3.3l-5.1 5.1h-10.6l-6.6-6.6v-33.8h112.7v33.8l-6.6 6.6h-10.6l-5.1-5.1h-3.3l-5.1 5.1h-10.7l-6.6-6.6v-33.8M310.3 126h12.5v30.2h-12.5z"/>
<path d="M312.7 128.4h7.7M312.7 136h7.7M312.7 126.9h7.7v10.6h-7.7zM325.4 130.6l3.9-3.9 3.8 3.9v5.8l-4.1 4.1h-1.8l-1.8-1.8zM334 137.3h5.8l3.8 3.8-3.8 3.8h-5.8l-3.8-3.8zM334 122h5.8l3.8 3.8-3.8 3.9h-5.8l-3.8-3.9zM340.7 130.6l3.8-3.9 3.8 3.9v8.1l-1.8 1.8h-1.7l-4.1-4.1zM349.6 130.6l3.8-3.9 3.8 3.9v5.8l-4.1 4.1h-1.7l-1.8-1.8zM358.1 137.3h5.8l3.8 3.8-3.8 3.8h-5.8l-3.8-3.8zM358.1 122h5.8l3.8 3.8-3.8 3.9h-5.8l-3.8-3.9zM364.8 130.6l3.8-3.9 3.8 3.9v8.1l-1.8 1.8h-1.7l-4.1-4.1zM368.5 120.9v-6.4h6.1l2 .2v3.7a3.8 3.8 0 0 0-1.9 6.5 3.8 3.8 0 0 0 6.4-2h5.5a13.2 13.2 0 0 1 1 4.9v31.4h-3.9a3.8 3.8 0 0 0-6.5-1.9 3.8 3.8 0 0 0 2 6.4v3.9h-16.2v-4.8"/>
<path d="M373.8 126h12.5v30.2h-12.5zM376.2 129.1h7.7M376.2 135.2h7.7M376.2 126.9h7.7v10.6h-7.7zM27.4 146.9h7.6v6.1h-7.6zM40.6 141.7h1.8l4.1 4.1v5.8l-3.8 3.8-3.8-3.8v-8.1zM47.4 152.5h5.8l3.8 3.8-3.8 3.8h-5.8l-3.8-3.8zM58.2 141.7h1.7l1.8 1.8v8.1l-3.8 3.8-3.8-3.8v-5.8zM63 143.5l1.8-1.8h1.7l4.1 4.1v5.8l-3.8 3.8-3.8-3.8zM71.5 152.5h5.8l3.8 3.8-3.8 3.8h-5.8l-3.8-3.8zM82.3 141.7h1.7l1.8 1.8v8.1l-3.8 3.8-3.8-3.8v-5.8zM90.9 146.2h7.6v7.6h-7.6z"/>
<path d="M105.4 141.7h1.8l4 4.1v5.8l-3.8 3.8-3.8-3.8v-8.1zM108.3 156.3l3.8-3.8h5.9l3.8 3.8-3.8 3.8h-5.9zM108.3 141.1l3.8-3.8h5.9l3.8 3.8-3.8 3.8h-5.9zM122.9 141.7h1.8l1.8 1.8v8.1l-3.8 3.8-3.8-3.8v-5.8zM127.8 143.5l1.7-1.8h1.8l4.1 4.1v5.8l-3.8 3.8-3.8-3.8zM132.5 156.3l3.8-3.8h5.8l3.8 3.8-3.8 3.8h-5.8zM132.5 141.1l3.8-3.8h5.8l3.8 3.8-3.8 3.8h-5.8zM147.1 141.7h1.7l1.8 1.8v8.1l-3.8 3.8-3.8-3.8v-5.8zM154.4 146.9h7.6v6.1h-7.6zM249.2 146.9h7.7M249.2 153h7.7M249.2 144.6h7.7v10.7h-7.7z"/>
<path d="M262.5 141.7h1.7l4.1 4.1v5.8l-3.8 3.8-3.8-3.8v-8.1zM269.2 152.5h5.8l3.8 3.8-3.8 3.8h-5.8l-3.8-3.8zM275.9 145.8l4.1-4.1h1.7l1.8 1.8v8.1l-3.8 3.8-3.8-3.8zM286.6 141.7h1.8l4 4.1v5.8l-3.8 3.8-3.8-3.8v-8.1zM289.5 156.3l3.8-3.8h5.9l3.8 3.8-3.8 3.8h-5.9zM289.5 141.1l3.8-3.8h5.9l3.8 3.8-3.8 3.8h-5.9zM304.1 141.7h1.8l1.8 1.8v8.1l-3.8 3.8-3.9-3.8v-5.8zM312.7 146.2h7.7M312.7 153.8h7.7M312.7 144.6h7.7v10.7h-7.7zM327.2 141.7h1.8l4.1 4.1v5.8l-3.8 3.8-3.9-3.8v-8.1zM334 152.5h5.8l3.8 3.8-3.8 3.8h-5.8l-3.8-3.8z"/>
<path d="M344.8 141.7h1.7l1.8 1.8v8.1l-3.8 3.8-3.8-3.8v-5.8zM351.4 141.7h1.7l4.1 4.1v5.8l-3.8 3.8-3.8-3.8v-8.1zM358.1 152.5h5.8l3.8 3.8-3.8 3.8h-5.8l-3.8-3.8zM368.9 141.7h1.7l1.8 1.8v8.1l-3.8 3.8-3.8-3.8v-5.8zM376.2 146.9h7.7M376.2 153h7.7M376.2 144.6h7.7v10.7h-7.7zM245.6 160.8h3.9a3.8 3.8 0 0 0 2.9 2.9v3.9h-6.8zM257 160h6.3v7.6M263.3 162.8h14.8l5.1-5.1h2l5.1 5.1h11.9l5.1-5.1h18.5l5.1 5.1h11.9l5.1-5.1h2.1l5 5.1h14.8M270.1 164.1h4M274.1 162.8v4.8h20.1v-4.8"/>
<path d="M277.8 167.6v2.1M290.5 167.6v2.1M294.2 164.1h4.1M298.3 162.8v4.8h6.2v-2.5h24.1v2.5h6.2v-4.8M307 165.1v4.6M326.1 165.1v4.6M334.8 164.1h4.1M338.9 162.8v4.8h20.1v-4.8M342.6 167.6v2.1M355.3 167.6v2.1M359 164.1h4M376.1 160h-6.3v7.6"/>
<path d="M380.7 163.7a3.8 3.8 0 0 0 3-2.9h3.9v6.8h-6.9zM21.7 226.2h146.1v17.7h-146.1zM56.2 231.2v6.1M61.3 231.2v6.1M63.4 231.2v6.1M68.4 231.2v6.1M121 231.2v6.1M126.1 231.2v6.1M128.1 231.2v6.1M133.2 231.2v6.1M56 243.9v-12.7h12.7v12.7M85.2 243.9v-12.7h19.1v12.7"/>
<path d="M120.8 243.9v-12.7h12.7v12.7"/>
<circle cx="255.7" cy="122.2" r="1.98"/>
<circle cx="272.1" cy="133.5" r="1.59"/>
<circle cx="296.2" cy="133.5" r="1.59"/>
<circle cx="336.9" cy="133.5" r="1.59"/>
<circle cx="361" cy="133.5" r="1.59"/>
<circle cx="377.4" cy="122.2" r="1.98"/>
<circle cx="253.1" cy="141.1" r="1.59"/>
<circle cx="272.1" cy="148.7" r="1.59"/>
<circle cx="296.2" cy="148.7" r="1.59"/>
<circle cx="316.6" cy="141.1" r="1.59"/>
<circle cx="336.9" cy="148.7" r="1.59"/>
<circle cx="361" cy="148.7" r="1.59"/>
<circle cx="380.1" cy="141.1" r="1.59"/>
<circle cx="253.2" cy="160" r="1.98"/>
<circle cx="379.9" cy="160" r="1.98"/>
<circle cx="37.6" cy="235.1" r="1.98"/>
<circle cx="151.9" cy="235.1" r="1.98"/>
</g>
<text font-size="5.4" x="416.5" y="249.1">B</text>
<g font-size="3.9" fill="#808080">
<text x="88.6" y="22.1">3.930</text>
<text x="153.6" y="22.1">.910</text>
<text x="30.6" y="30.6">.075</text>
<text x="93.6" y="30.6">2&quot;</text>
<text x="57.8" y="36.6">.575</text>
<text x="52.8" y="74.2">&quot;</text>
<text x="115.6" y="74.4">.260</text>
<text x="112.4" y="89.3">1</text>
<text x="117.7" y="89.3">&quot;</text>
<text x="311.1" y="88.8">4.790</text>
<text x="206.7" y="91.7">4X</text>
<text x="217.8" y="91.7">.156</text>
<text x="234.8" y="91.7">&quot;</text>
<text x="101" y="98">.800</text>
<text x="123.7" y="98">.950</text>
<text x="150.5" y="97.8">&quot;</text>
<text x="313.5" y="98.5">11X</text>
<text x="329.9" y="98.5">&quot;</text>
<text x="337.4" y="98.5">.300</text>
<text x="170.4" y="105.4">R.600</text>
<text x="204.8" y="104">.700</text>
<text x="279.1" y="104">.130</text>
<text x="312.2" y="106.9">.490</text>
<text x="379.4" y="106.9">.480</text>
<text x="228.1" y="110.8">R.150</text>
<text x="290.9" y="109.8">.120</text>
<text x="227.1" y="118">.060</text>
<text x="174" y="142.3">.700</text>
<text x="226.1" y="141.9">.600</text>
<text x="395" y="142.7">1.190 1.590</text>
<text x="186" y="145.5">2</text>
<text x="191.3" y="145.5">&quot;</text>
<text x="232" y="166.3">.380</text>
<text x="106.5" y="179.7">.300</text>
<text x="265.6" y="177.4">.080</text>
<text x="332.5" y="177.4">.420</text>
<text x="234.1" y="183">.300</text>
<text x="269.6" y="183">.450</text>
<text x="310.2" y="183">.260</text>
<text x="362.2" y="183">.200</text>
<text x="254.7" y="190">.400</text>
<text x="286.8" y="189.8">&quot;</text>
<text x="344.5" y="190">1.890</text>
<text x="92.1" y="195.3">5</text>
<text x="97.4" y="195.3">&quot;</text>
<text x="313.5" y="197.9">4.990</text>
<text x="92.1" y="205.5">4</text>
<text x="97.4" y="205.5">&quot;</text>
<text x="313.5" y="205.1">5.590</text>
<text x="96.3" y="215.8">&quot;</text>
<text x="170.1" y="257.1">2X</text>
<text x="181.2" y="257.1">.156</text>
<text x="195" y="257.1">.320</text>
</g>
<g font-size="3.9">
<text x="43.1" y="103.5">A</text>
<text x="169.4" y="177.3">B</text>
<text x="41.5" y="180.5">A</text>
</g>
<g font-size="3.5">
<text x="394.1" y="225.3">Benoit Frigon</text>
<text x="394.1" y="228.8">www.bfrigon.com</text>
<text x="419.3" y="259.7">B</text>
</g>
<g font-size="3.2" fill="#808080">
<text x="50.3" y="72.2">1</text>
<text x="50.3" y="75.4">4</text>
<text x="115.2" y="87.2">3</text>
<text x="232.3" y="89.7">1</text>
<text x="115.2" y="90.5">4</text>
<text x="148.1" y="95.8">3</text>
<text x="232.3" y="92.9">2</text>
<text x="148.1" y="99">4</text>
<text x="327.4" y="96.5">1</text>
<text x="327.4" y="99.7">8</text>
<text x="188.8" y="143.5">1</text>
<text x="188.8" y="146.7">4</text>
<text x="284.4" y="187.8">1</text>
<text x="284.4" y="191">4</text>
<text x="95" y="193.3">3</text>
<text x="95" y="196.5">4</text>
<text x="95" y="203.4">1</text>
<text x="95" y="206.7">2</text>
<text x="93.9" y="213.7">3</text>
<text x="93.9" y="217">4</text>
</g>
<g font-size="3.2">
<text x="316.7" y="238.4">ALARM CLOCK V3</text>
<text x="254.3" y="240.1">MATERIAL VOLUME : 3.38 in³</text>
<text x="316.7" y="250.8">DIMENSIONS</text>
<text x="316.7" y="247.3">DISPLAY - FRAME</text>
<text x="316.7" y="259.7">CLKV3-ML-01</text>
<text x="353.3" y="259.7">CLKV3-DWG-02</text>
<text x="387.6" y="259.7">INCHES</text>
<text x="317" y="268.2">PLA - BLACK</text>
</g>
<g font-size="2.8">
<text x="31" y="8.5">1</text>
<text x="85.1" y="8.5">2</text>
<text x="137.3" y="8.5">3</text>
<text x="189.7" y="8.5">4</text>
<text x="242.1" y="8.5">5</text>
<text x="294.4" y="8.5">6</text>
<text x="347.6" y="8.5">7</text>
<text x="400.3" y="8.5">8</text>
<text x="423.8" y="27.2">A</text>
<text x="6.7" y="71.8">B</text>
<text x="423.8" y="72.8">B</text>
<text x="6.4" y="118.6">C</text>
<text x="423.5" y="118.9">C</text>
<text x="6.5" y="162.1">D</text>
<text x="423.4" y="163">D</text>
<text x="6.7" y="207.9">E</text>
<text x="423.7" y="204.9">E</text>
<text x="313.1" y="234.6">PROJECT</text>
<text x="313.3" y="243.2">TITLE</text>
<text x="414.5" y="243.6">REV</text>
<text x="6.7" y="253.8">F</text>
<text x="313.7" y="255.3">PART #</text>
<text x="351" y="255.3">DOCUMENT #</text>
<text x="386.8" y="255.3">UNITS</text>
<text x="416.7" y="255.3">SIZE</text>
<text x="11.4" y="268.4">FILE : clkv3-dwg-02</text>
<text x="313.7" y="264.6">MATERIAL</text>
<text x="372.6" y="264.5">FINISH</text>
<text x="375.5" y="267.9">--</text>
<text x="32.7" y="273.3">1</text>
<text x="85.7" y="273.3">2</text>
<text x="137.6" y="273.3">3</text>
<text x="189.6" y="273.3">4</text>
<text x="243.2" y="273.2">5</text>
<text x="313.7" y="273.3">DATE</text>
<text x="324.5" y="273.3">7/5/2016</text>
<text x="344.1" y="273.1">APVD BY :</text>
<text x="383" y="273.1">SCALE</text>
<text x="393.8" y="273.1">1:1</text>
<text x="404.9" y="273.1">SHEET 1 OF 2</text>
</g>
<text font-size="2.7" x="251.7" y="235.2">NOTES :</text>
<text font-size="2.5" x="6.4" y="27">A</text>
</svg>
